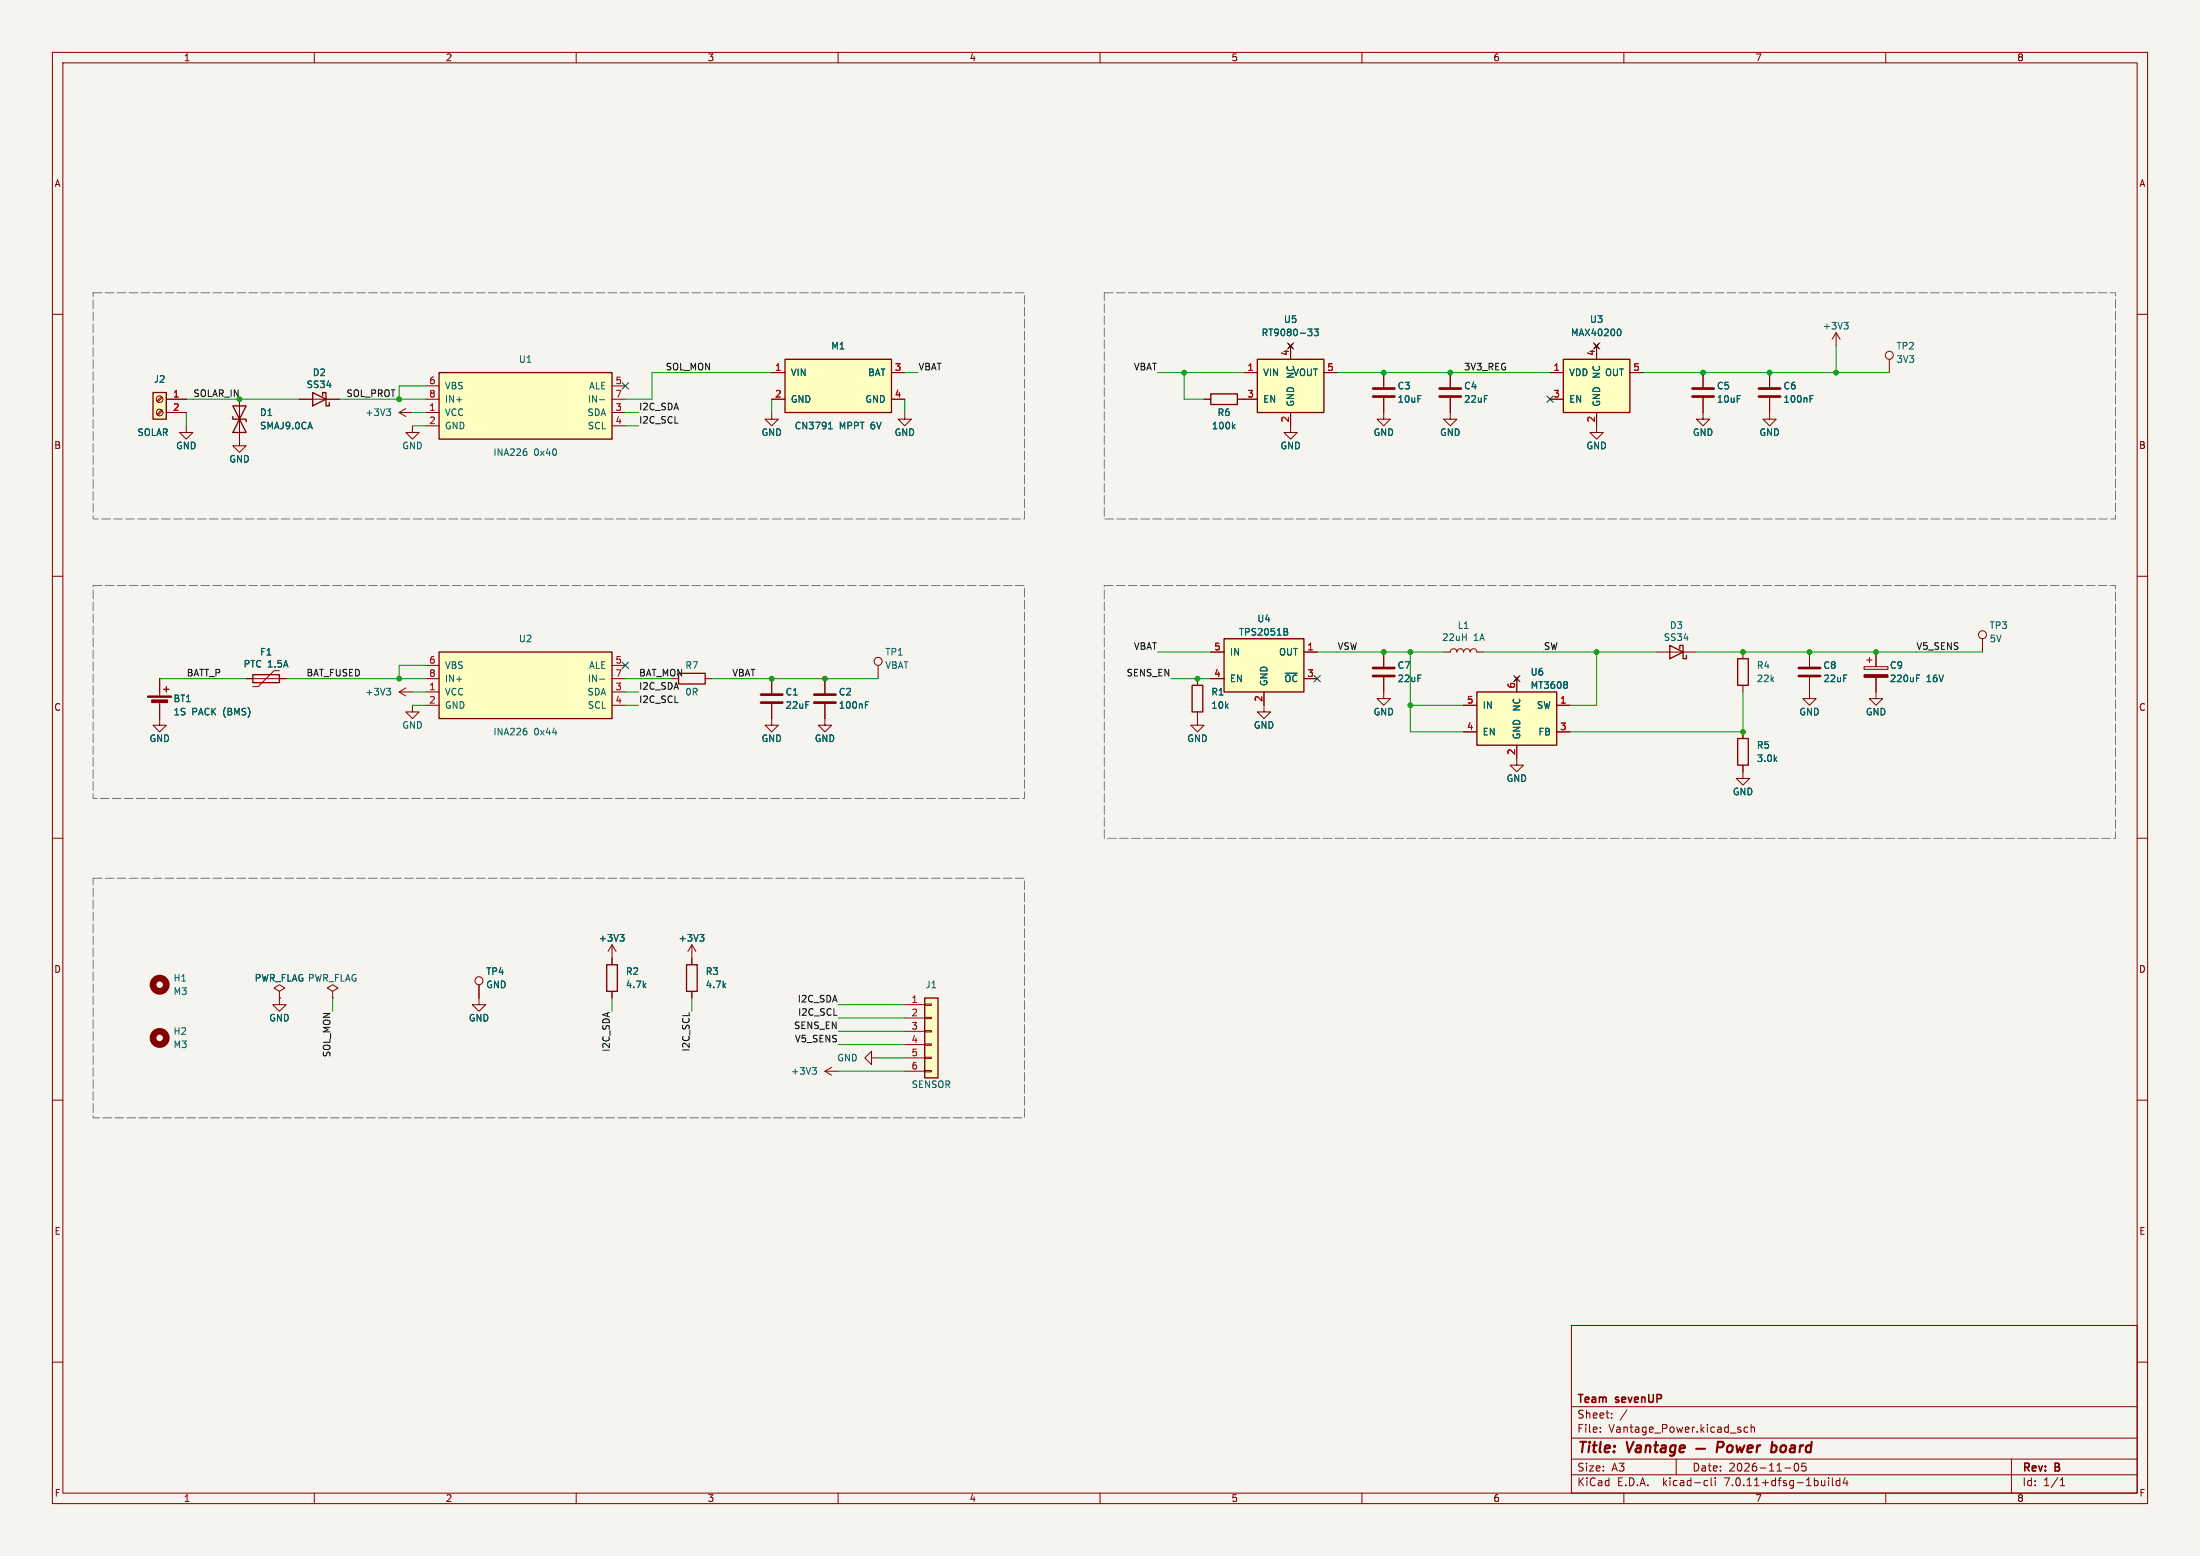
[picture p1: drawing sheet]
<svg xmlns="http://www.w3.org/2000/svg" width="420mm" height="297mm" viewBox="0 0 420 297" stroke-linecap="round" stroke-linejoin="round" font-family="sans-serif">
<path d="M0 0h420v297h-420z" fill="#f5f4ef" stroke="#f5f4ef" stroke-width=".19"/>
<g fill="none" stroke="#840000" stroke-width=".19">
<path d="M10 10h400v277h-400zM12 12h396v273h-396zM60 10v2M110 10v2M160 10v2M210 10v2M260 10v2M310 10v2M360 10v2M10 60h2M408 60h2M30.8 78.2l-.8 .9"/>
<path d="M30.8 75.7l-.8 .8M31 78.4l-.9 .8M31 75.9l-.9 .8M31.7 78.7h3.9M31.7 76.2h3.9M45.7 76.2v8.9h1.3l-1.3 1.3-1.3-1.3h1.3M57.1 76.2h7.7M76.2 78.7l1.3 .8M76.2 78.7h2.5M77.5 78l-1.3 .7M81.3 78.7h2.5M81.3 76.2h2.5"/>
<path d="M81.3 73.7h2.5M116.8 78.7h2.6M116.8 76.2h2.6M116.8 73.7h2.6M147.3 78.7v1.3h1.3l-1.3 1.3-1.3-1.3h1.3M147.3 76.2h2.6M147.3 71.1h2.6M170.2 76.2h2.5M170.2 71.1h2.5M172.7 78.7v1.3h1.3l-1.3 1.3-1.3-1.3h1.3M229.9 76.2h1.2M236.2 76.2h3.8"/>
<path d="M237.5 71.1h2.5M246 65.7l.8 .7M246.4 78.7v3.9h1.2l-1.2 1.2-1.3-1.2h1.3M246.4 66v2.6M246.8 65.7l-.8 .7M252.7 71.1h2.6M264.2 75.9v4.1h1.2l-1.2 1.3-1.3-1.3h1.3M264.2 71.1v2.8M276.9 75.9v4.1h1.2l-1.2 1.3-1.3-1.3h1.3M276.9 71.1v2.8M295.9 76.2h2.5M295.9 71.1h2.5"/>
<path d="M304.4 65.7l.8 .7M304.8 78.7v3.9h1.3l-1.3 1.2-1.3-1.2h1.3M304.8 66v2.6M305.2 65.7l-.8 .7M311.1 71.1h2.6M325.1 75.9v4.1h1.3l-1.3 1.3-1.3-1.3h1.3M325.1 71.1v2.8M337.8 75.9v4.1h1.3l-1.3 1.3-1.3-1.3h1.3M337.8 71.1v2.8M350.5 63.5v2.5M350.5 63.5l-.7 1.3M350.5 63.5l.8 1.3"/>
<path d="M360.7 68.6v2.5M35.6 81.3v1.3h1.2l-1.2 1.2-1.3-1.2h1.3M78.7 81.3v1.3h1.3l-1.3 1.2-1.2-1.2h1.2M81.3 81.3h2.5M116.8 81.3h2.6M10 110h2M408 110h2M30.5 133.9v4.5h1.2l-1.2 1.3-1.3-1.3h1.3M30.5 129.5v3.3M47 129.5h7.6M53.3 128h-1l-3 3.1h-1M76.2 132.1l1.3 .7"/>
<path d="M76.2 132.1h2.5M77.5 131.3l-1.3 .8M78.7 134.6v1.3h1.3l-1.3 1.3-1.2-1.3h1.2M81.3 132.1h2.5M81.3 129.5h2.5M81.3 134.6h2.5M81.3 127h2.5M116.8 132.1h2.6M116.8 129.5h2.6M116.8 134.6h2.6M116.8 127h2.6M134.6 129.5h1.3"/>
<path d="M147.3 134.4v4h1.3l-1.3 1.3-1.3-1.3h1.3M147.3 129.5v2.8M157.5 134.4v4h1.2l-1.2 1.3-1.3-1.3h1.3M157.5 129.5v2.8M167.6 127v2.5M228.6 135.9v2.5h1.3l-1.3 1.3-1.3-1.3h1.3M228.6 129.5v1.3M231.1 124.5h2.6M231.1 129.5h2.6M241.3 132.1v3.8h1.3l-1.3 1.3-1.3-1.3h1.3M248.9 124.5h2.6M248.9 129.5h2.6"/>
<path d="M264.2 129.3v4.1h1.2l-1.2 1.2-1.3-1.2h1.3M264.2 124.5v2.8M275.6 124.5h1.3a.64 .64 0 0 1 .6-.7 .64 .64 0 0 1 .6 .7 .64 .64 0 0 1 .7-.7 .64 .64 0 0 1 .6 .7 .64 .64 0 0 1 .6-.7 .64 .64 0 0 1 .7 .7 .64 .64 0 0 1 .6-.7 .64 .64 0 0 1 .6 .7h1.3M279.4 134.6h2.5M279.4 139.7h2.5M289.2 129.2l.7 .7M289.6 129.5v2.6M289.9 129.2l-.7 .7M297.2 134.6h2.5M297.2 139.7h2.5M316.2 124.5h7.6M332.7 124.5v1.2"/>
<path d="M332.7 130.8v1.3M332.7 139.7v1.3M345.4 129.3v4.1h1.3l-1.3 1.2-1.2-1.2h1.2M345.4 124.5v2.8M355.9 127.3h4.5v.5h-4.5zM356.4 126h1M356.9 125.5v1M358.1 129.3v4.1h1.3l-1.3 1.2-1.2-1.2h1.2M358.1 124.5v2.8M378.5 121.9v2.6M10 160h2M289.6 142.2v3.9h1.2l-1.2 1.2-1.3-1.2h1.3"/>
<path d="M332.7 146.1v2.5h1.3l-1.3 1.3-1.2-1.3h1.2M408 160h2M53.3 190.5v1.3h1.3l-1.3 1.2-1.2-1.2h1.2M53.3 189.2l1.1-.6-1.1-.6-1 .6 1 .6v1.3M53.3 190.5h.1M63.5 189.2l1-.6-1-.6-1 .6 1 .6v1.3M63.5 190.5h.1M91.4 188v3.8h1.3l-1.3 1.2-1.2-1.2h1.2M116.8 180.3l-.7 1.3M116.8 180.3v3.9M116.8 189.2v1.3M116.8 180.3l.8 1.3"/>
<path d="M132.1 180.3v3.9M132.1 189.2v1.3M132.1 180.3l-.8 1.3M132.1 180.3l.7 1.3M172.7 191.8h3.8M172.7 194.3h3.8M172.7 196.9h3.8M172.7 199.4h3.8M176.5 199.3h1.3v.2h-1.3zM176.5 196.7h1.3v.3h-1.3zM176.5 194.2h1.3v.2h-1.3zM176.5 191.6h1.3v.3h-1.3z"/>
<path d="M10 210h2M157.5 204.5h2.5M157.5 204.5l1.2 .7M158.7 203.7l-1.2 .8M166.4 201.9v-1.2l-1.3 1.2 1.3 1.3v-1.3h1.2M172.7 201.9h3.8M172.7 204.5h3.8M176.5 204.3h1.3v.3h-1.3zM176.5 201.8h1.3v.3h-1.3zM408 210h2M10 260h2M300 253h108v32h-108z"/>
<path d="M408 260h2M300 278.5h108M300 274.5h108M300 268.5h108M305.5 273.2v.2M305.5 272.5v.1M307.7 270.5v.2M307.7 269.8v.1M310.6 269.1l-1.3 1.9M320 278.5v3M333.7 272.5l-.5-.1-.3 .3 .2 .6h.6M334.3 272.5l.2-.1 .4 .1v.9"/>
<path d="M334.3 271.9v1.5M342.7 279.4l.2-.1a.8 .8 0 0 1 .5 .7 .8 .8 0 0 1-.5 .8 1 1 0 0 1-.2-1.4zM344.7 279.3h-.7l-.1 .7 .3-.1h.5l.1 .2-.1 .5-.2 .2-.6-.2M384 278.5v6.5M60 285v2M110 285v2M160 285v2M210 285v2M260 285v2M300 281.5h108M310 285v2M325.6 282.6l.4 .1"/>
<path d="M326 283.5l-.4 .1M326.7 282.1v1.3l.2 .2M327.4 282.1v.1M327.4 282.6v1M340.7 280.2h1.2M349.1 282.1v.1M349.1 282.6v1M349.8 282.1v1.3l.2 .2M351.2 282.7l-.4-.1-.3 .3 .2 .6h.5M351.2 282.1v1.5M352.2 282l-.3 1.1h.9M352.6 282.6v1"/>
<path d="M360 285v2M393.3 283.6h.9M393.3 282.5l.4-.4v1.5"/>
<circle cx="30.5" cy="78.7" r=".63"/>
<circle cx="30.5" cy="76.2" r=".63"/>
<circle cx="360.7" cy="67.8" r=".76"/>
<circle cx="167.6" cy="126.2" r=".76"/>
<circle cx="378.5" cy="121.2" r=".76"/>
<circle cx="91.4" cy="187.2" r=".76"/>
</g>
<path d="M323.8 276.5h1.7M327.8 276.3h.8a.55 .55 0 0 0 .4-.5 .55 .55 0 0 0-.3-.6h-.7l-.3 2M329.9 276.1a.52 .52 0 0 1 .5-.2 .52 .52 0 0 1 .4 .4l-.1 .5a.55 .55 0 0 1-.5 .4 .55 .55 0 0 1-.5-.4zM331.5 275.9l.2 1.3 .5-.9 .3 .9 .5-1.3M333.6 276.5l1-.2-.1-.3h-.7l-.2 .9 .2 .3 .6-.1M335.5 275.9l-.2 1.3M336.1 275.9l-.4 .1-.2 .3M338.3 276h.7l.2 .3-.1 .5a.66 .66 0 0 1-1 .3M338.3 275.2l-.2 2" fill="none" stroke="#840000" stroke-width=".4"/>
<g fill="#ffffc2" stroke="#ffffc2" stroke-width=".19">
<path d="M176.5 190.5h2.6v15.2h-2.6z"/>
<path d="M29.2 74.9h2.5v5.1h-2.5z"/>
<path d="M149.9 68.6h20.3v10.1h-20.3z"/>
<path d="M83.8 71.1h33v12.7h-33z"/>
<path d="M233.7 121.9h15.2v10.2h-15.2z"/>
<path d="M83.8 124.5h33v12.7h-33z"/>
<path d="M298.4 68.6h12.7v10.1h-12.7z"/>
<path d="M240 68.6h12.7v10.1h-12.7z"/>
<path d="M281.9 132.1h15.3v10.1h-15.3z"/>
</g>
<g fill="none" stroke="#840000" stroke-width=".25">
<path d="M29.2 74.9h2.5v5.1h-2.5zM44.4 79.5v.5h2.6v.5M44.4 77.5h2.6l-2.6 5.1h2.6zM59.7 74.9l2.5 1.3-2.5 1.3zM61.6 75.6v-.7h.6v2.6h.7v-.7M83.8 71.1h33v12.7h-33zM149.9 68.6h20.3v10.1h-20.3zM231.1 75.2h5.1v2h-5.1zM240 68.6h12.7v10.1h-12.7zM298.4 68.6h12.7v10.1h-12.7zM31.2 131.6h1.1M31.7 131.1v1"/>
<path d="M48.3 128.8h5v1.5h-5zM83.8 124.5h33v12.7h-33zM129.5 128.5h5.1v2.1h-5.1zM227.6 130.8h2v5.1h-2zM233.7 121.9h15.2v10.2h-15.2zM281.9 132.1h15.3v10.1h-15.3zM318.8 123.2l2.5 1.3-2.5 1.2zM320.7 123.8v-.6h.6v2.5h.6v-.6M331.7 125.7h2.1v5.1h-2.1zM331.7 141h2.1v5.1h-2.1zM115.8 184.2h2.1v5h-2.1zM131.1 184.2h2v5h-2z"/>
<path d="M176.5 190.5h2.6v15.2h-2.6z"/>
</g>
<g fill="none" stroke="#006464" stroke-width=".19">
<path d="M73.8 78h.8l-.4 .5M74.3 78.5l.3 .3v.3l-.3 .2M114.5 76.3h.9M249.7 62.8h.8l-.5 .5 .4 .1 .1 .4-.3 .3h-.3M250.9 62.8h.8l-.5 .5 .4 .1v.6l-.2 .1-.5-.1M309 62.8a.68 .68 0 0 1 .5 .6 .68 .68 0 0 1-.5 .7M345.6 76.1h.4M345.6 75.5h.6M352 61.5h.8l-.4 .5M352.6 62l.2 .3v.3l-.2 .2M100.5 86.2l.1 .2-.1 .5M158.2 81.9h.7"/>
<path d="M158.3 80.9l.2-.3v1.3M235.4 81.4l.4 .5M235.8 81l-.5 .5M245.1 120l.6 .1 .1 .2-.3 .3M73.8 131.4h.8l-.4 .5M74.3 131.9l.3 .2v.3l-.3 .3M100.5 139.6l.1 .1-.1 .5M114.5 129.6h.9M165.2 134.5h.4M165.2 133.9h.6M245.1 120.6h.4M245.5 120.6l.3 .2v.3l-.7 .1"/>
<path d="M299.1 130.2l.1 .2-.1 .2M299.1 130.7l.1 .2-.1 .4M365.9 129.5h.4M365.9 128.8h.6M118.4 178.4h.7l-.4 .5M118.9 178.9l.2 .2v.3l-.2 .2M133.6 178.4h.8l-.4 .5M134.1 178.9l.3 .2v.3l-.3 .2M155.1 203.8h.8l-.5 .5M155.6 204.3l.3 .2v.3l-.3 .2"/>
</g>
<g fill="none" stroke="#840000" stroke-width="1.3">
<circle cx="30.5" cy="198.1" r="1.27"/>
<circle cx="30.5" cy="188" r="1.27"/>
</g>
<g fill="#840000" stroke="#840000" stroke-width=".19">
<path d="M28.2 132.8h4.6v.3h-4.6z"/>
<path d="M29 133.6h3v.5h-3z"/>
<path d="M355.9 128.8h4.5v.5h-4.5z"/>
</g>
<g fill="none" stroke="#840000" stroke-width=".51">
<path d="M262.1 75.7h4.1M262.1 74.2h4.1M274.8 75.7h4.1M274.8 74.2h4.1M323.1 75.7h4.1M323.1 74.2h4.1M335.8 75.7h4.1M335.8 74.2h4.1M145.3 134.1h4.1M145.3 132.6h4.1M155.4 134.1h4.1M155.4 132.6h4.1"/>
<path d="M262.1 129h4.1M262.1 127.5h4.1M343.4 129h4.1M343.4 127.5h4.1"/>
</g>
<path d="M17.8 55.9h177.8v43.2h-177.8v-43.2M210.8 55.9h193.1v43.2h-193.1v-43.2M17.8 111.8h177.8v40.6h-177.8v-40.6M210.8 111.8h193.1v48.2h-193.1v-48.2M17.8 167.6h177.8v45.8h-177.8v-45.8" fill="none" stroke="#787878" stroke-width=".19" stroke-dasharray="1.7 .6"/>
<g fill="none" stroke="#009600" stroke-width=".19">
<path d="M35.6 76.2h21.5M35.6 78.7v2.6M64.8 76.2h16.5M78.7 78.7h2.6M81.3 73.7h-5.1v2.5M119.4 78.7h2.5M147.3 71.1h-22.8v5.1h-5.1M147.3 76.2v2.5M172.7 71.1h2.6M172.7 76.2v2.5M221 71.1h16.5M226.1 71.1v5.1h3.8"/>
<path d="M255.3 71.1h40.6M313.7 71.1h47M350.5 66v5.1M78.7 81.3h2.6M119.4 81.3h2.5M30.5 129.5h16.5M54.6 129.5h26.7M78.7 132.1h2.6M78.7 134.6h2.6M81.3 127h-5.1v2.5M119.4 132.1h2.5M119.4 134.6h2.5"/>
<path d="M119.4 129.5h8.9M135.9 129.5h31.7M221 124.5h10.1M223.5 129.5h7.6M251.5 124.5h24.1M269.2 134.6h10.2M269.2 124.5v15.2h10.2M283.2 124.5h33M304.8 124.5v10.1h-5.1M323.8 124.5h54.7M332.7 132.1v7.6h-33M63.5 190.5v2.5"/>
<path d="M116.8 190.5v2.5M132.1 190.5v2.5M160 199.4h12.7M160 196.9h12.7M160 194.3h12.7M160 191.8h12.7M160 204.5h12.7M167.6 201.9h5.1"/>
</g>
<g fill="none" stroke="#000084" stroke-width=".19">
<path d="M118.8 73.1l1.2 1.2M120 73.1l-1.2 1.2M245.8 65.4l1.2 1.2M247 65.4l-1.2 1.2M295.3 75.6l1.2 1.2M296.5 75.6l-1.2 1.2M304.2 65.4l1.2 1.2M305.4 65.4l-1.2 1.2M118.8 126.4l1.2 1.2M120 126.4l-1.2 1.2M250.9 128.9l1.2 1.2M252.1 128.9l-1.2 1.2"/>
<path d="M289 128.9l1.2 1.2M290.2 128.9l-1.2 1.2"/>
</g>
<g fill="#009600" stroke="#009600" stroke-width=".19">
<circle cx="304.8" cy="124.5" r=".46"/>
<circle cx="358.1" cy="124.5" r=".46"/>
<circle cx="345.4" cy="124.5" r=".46"/>
<circle cx="332.7" cy="124.5" r=".46"/>
<circle cx="332.7" cy="139.7" r=".46"/>
<circle cx="350.5" cy="71.1" r=".46"/>
<circle cx="325.1" cy="71.1" r=".46"/>
<circle cx="337.8" cy="71.1" r=".46"/>
<circle cx="76.2" cy="129.5" r=".46"/>
<circle cx="264.2" cy="71.1" r=".46"/>
<circle cx="228.6" cy="129.5" r=".46"/>
<circle cx="269.2" cy="134.6" r=".46"/>
<circle cx="269.2" cy="124.5" r=".46"/>
<circle cx="264.2" cy="124.5" r=".46"/>
<circle cx="226.1" cy="71.1" r=".46"/>
<circle cx="276.9" cy="71.1" r=".46"/>
<circle cx="157.5" cy="129.5" r=".46"/>
<circle cx="147.3" cy="129.5" r=".46"/>
<circle cx="45.7" cy="76.2" r=".46"/>
<circle cx="76.2" cy="76.2" r=".46"/>
</g>
<g font-size="2.8" fill="#840000">
<text x="301" y="277.9">Title:</text>
<text x="310.6" y="277.9">Vantage</text>
<text x="340.6" y="277.9">board</text>
</g>
<g font-size="2.1" fill="#840000">
<text x="301" y="268.2">Team</text>
<text x="308.5" y="268.2">sevenUP</text>
<text x="301" y="273.7">File:</text>
<text x="301" y="271">Sheet:</text>
<text x="307.1" y="273.7">Vantage_Power.kicad_sch</text>
<text x="301" y="281.1">Size:</text>
<text x="307.6" y="281.1">A3</text>
<text x="323" y="281.1">Date:</text>
<text x="330" y="281.1">2026-11-05</text>
<text x="386" y="281.3">Rev:</text>
<text x="392.4" y="281.3">B</text>
<text x="301" y="283.9">KiCad</text>
<text x="308.7" y="283.9">E.D.A.</text>
<text x="317.6" y="283.9">kicad-cli</text>
<text x="329.5" y="283.9">7.0.11+dfsg-1build4</text>
<text x="386" y="283.9">Id:</text>
<text x="390.1" y="283.9">1/1</text>
</g>
<g font-size="1.8" fill="#840000">
<text x="35" y="11.9">1</text>
<text x="85" y="11.9">2</text>
<text x="135" y="11.9">3</text>
<text x="185" y="11.9">4</text>
<text x="235" y="11.9">5</text>
<text x="285" y="11.9">6</text>
<text x="335" y="11.9">7</text>
<text x="385" y="11.9">8</text>
<text x="10.3" y="35.9">A</text>
<text x="408.3" y="35.9">A</text>
<text x="10.3" y="85.9">B</text>
<text x="408.2" y="85.9">B</text>
<text x="10.3" y="135.9">C</text>
<text x="408.2" y="135.9">C</text>
<text x="10.3" y="185.9">D</text>
<text x="408.2" y="185.9">D</text>
<text x="10.3" y="235.9">E</text>
<text x="408.3" y="235.9">E</text>
<text x="10.3" y="285.9">F</text>
<text x="35" y="286.9">1</text>
<text x="85" y="286.9">2</text>
<text x="135" y="286.9">3</text>
<text x="185" y="286.9">4</text>
<text x="235" y="286.9">5</text>
<text x="285" y="286.9">6</text>
<text x="335" y="286.9">7</text>
<text x="385" y="286.9">8</text>
<text x="408.3" y="285.9">F</text>
</g>
<g font-size="1.8" fill="#006464">
<text x="240.7" y="64.4">RT9080-33</text>
<text x="245" y="61.8">U5</text>
<text x="299.8" y="64.4">MAX40200</text>
<text x="303.4" y="61.8">U3</text>
<text x="347.9" y="63.1">+3V3</text>
<text x="59.6" y="72">D2</text>
<text x="99" y="69.4">U1</text>
<text x="150.9" y="72">VIN</text>
<text x="158.6" y="66.9">M1</text>
<text x="165.6" y="72">BAT</text>
<text x="241" y="72">VIN</text>
<text x="246.8" y="72">VOUT</text>
<text x="299.5" y="72">VDD</text>
<text x="306.3" y="72">OUT</text>
<text x="362" y="66.9">TP2</text>
<text x="362" y="69.4">3V3</text>
<text x="29.3" y="73.3">J2</text>
<text x="58.4" y="74.3">SS34</text>
<text x="84.8" y="74.5">VBS</text>
<text x="84.8" y="77.1">IN+</text>
<text x="112.1" y="77.1">IN-</text>
<text x="112.4" y="74.5">ALE</text>
<text x="150.9" y="77.1">GND</text>
<text x="165.1" y="77.1">GND</text>
<text x="241" y="77.1">EN</text>
<text x="247.2" y="77.7" transform="rotate(-90 247.2 77.7)">GND</text>
<text x="247.2" y="72.4" transform="rotate(-90 247.2 72.4)">NC</text>
<text x="266.7" y="74.5">C3</text>
<text x="266.7" y="77.1">10uF</text>
<text x="279.4" y="74.5">C4</text>
<text x="279.4" y="77.1">22uF</text>
<text x="299.5" y="77.1">EN</text>
<text x="305.7" y="77.7" transform="rotate(-90 305.7 77.7)">GND</text>
<text x="305.7" y="72.4" transform="rotate(-90 305.7 72.4)">NC</text>
<text x="327.7" y="74.5">C5</text>
<text x="327.7" y="77.1">10uF</text>
<text x="340.4" y="74.5">C6</text>
<text x="340.4" y="77.1">100nF</text>
<text x="26.1" y="83.4">SOLAR</text>
<text x="49.5" y="79.6">D1</text>
<text x="49.5" y="82.1">SMAJ9.0CA</text>
<text x="69.6" y="79.6">+3V3</text>
<text x="84.8" y="79.6">VCC</text>
<text x="84.8" y="82.1">GND</text>
<text x="112.1" y="79.6">SDA</text>
<text x="112.1" y="82.1">SCL</text>
<text x="145.3" y="83.4">GND</text>
<text x="151.6" y="82.1">CN3791</text>
<text x="160.2" y="82.1">MPPT 6V</text>
<text x="170.7" y="83.4">GND</text>
<text x="231.2" y="82.1">100k</text>
<text x="232.3" y="79.6">R6</text>
<text x="262.1" y="83.4">GND</text>
<text x="274.8" y="83.4">GND</text>
<text x="323.1" y="83.4">GND</text>
<text x="335.8" y="83.4">GND</text>
<text x="33.5" y="86">GND</text>
<text x="43.7" y="88.5">GND</text>
<text x="76.7" y="86">GND</text>
<text x="94.1" y="87.2">INA226</text>
<text x="101.9" y="87.2">0x40</text>
<text x="244.3" y="86">GND</text>
<text x="302.8" y="86">GND</text>
<text x="239.9" y="119">U4</text>
<text x="49.5" y="125.3">F1</text>
<text x="99" y="122.8">U2</text>
<text x="168.9" y="125.3">TP1</text>
<text x="234.7" y="125.3">IN</text>
<text x="236.4" y="121.5">TPS2051B</text>
<text x="244.1" y="125.3">OUT</text>
<text x="275.2" y="122.5">22uH</text>
<text x="278.2" y="120.2">L1</text>
<text x="281.3" y="122.5">1A</text>
<text x="317.5" y="122.5">SS34</text>
<text x="318.7" y="120.2">D3</text>
<text x="379.7" y="120.2">TP3</text>
<text x="379.7" y="122.8">5V</text>
<text x="46.4" y="127.6">PTC 1.5A</text>
<text x="84.8" y="127.9">VBS</text>
<text x="84.8" y="130.4">IN+</text>
<text x="112.1" y="130.4">IN-</text>
<text x="112.4" y="127.9">ALE</text>
<text x="130.7" y="127.9">R7</text>
<text x="168.9" y="127.9">VBAT</text>
<text x="234.7" y="130.4">EN</text>
<text x="242.2" y="131.1" transform="rotate(-90 242.2 131.1)">GND</text>
<text x="245.1" y="130.4">~{OC}</text>
<text x="266.7" y="127.9">C7</text>
<text x="266.7" y="130.4">22uF</text>
<text x="292.1" y="129.1">U6</text>
<text x="292.1" y="131.7">MT3608</text>
<text x="335.3" y="127.9">R4</text>
<text x="335.3" y="130.4">22k</text>
<text x="348" y="127.9">C8</text>
<text x="348" y="130.4">22uF</text>
<text x="360.7" y="127.9">C9</text>
<text x="360.7" y="130.4">220uF</text>
<text x="367.7" y="130.4">16V</text>
<text x="33" y="134.2">BT1</text>
<text x="33" y="136.8">1S</text>
<text x="36.6" y="136.8">PACK</text>
<text x="42.7" y="136.8">(BMS)</text>
<text x="69.6" y="132.9">+3V3</text>
<text x="84.8" y="132.9">VCC</text>
<text x="84.8" y="135.5">GND</text>
<text x="112.1" y="132.9">SDA</text>
<text x="112.1" y="135.5">SCL</text>
<text x="130.7" y="132.9">0R</text>
<text x="149.9" y="132.9">C1</text>
<text x="149.9" y="135.5">22uF</text>
<text x="160" y="132.9">C2</text>
<text x="160" y="135.5">100nF</text>
<text x="231.1" y="132.9">R1</text>
<text x="231.1" y="135.5">10k</text>
<text x="262.1" y="136.8">GND</text>
<text x="283" y="135.5">IN</text>
<text x="290.4" y="135.9" transform="rotate(-90 290.4 135.9)">NC</text>
<text x="293.3" y="135.5">SW</text>
<text x="343.4" y="136.8">GND</text>
<text x="356.1" y="136.8">GND</text>
<text x="28.4" y="141.8">GND</text>
<text x="76.7" y="139.3">GND</text>
<text x="94.1" y="140.6">INA226</text>
<text x="101.9" y="140.6">0x44</text>
<text x="145.3" y="141.8">GND</text>
<text x="155.4" y="141.8">GND</text>
<text x="226.6" y="141.8">GND</text>
<text x="239.3" y="139.3">GND</text>
<text x="283" y="140.6">EN</text>
<text x="290.4" y="141.2" transform="rotate(-90 290.4 141.2)">GND</text>
<text x="293.6" y="140.6">FB</text>
<text x="335.3" y="143.1">R5</text>
<text x="287.5" y="149.5">GND</text>
<text x="335.3" y="145.6">3.0k</text>
<text x="330.7" y="152">GND</text>
<text x="114.2" y="179.9">+3V3</text>
<text x="129.4" y="179.9">+3V3</text>
<text x="33" y="190.1">M3</text>
<text x="33" y="187.6">H1</text>
<text x="48.5" y="187.6">PWR_FLAG PWR_FLAG</text>
<text x="48.5" y="187.6">PWR_FLAG</text>
<text x="92.7" y="186.3">TP4</text>
<text x="92.7" y="188.8">GND</text>
<text x="119.4" y="186.3">R2</text>
<text x="119.4" y="188.8">4.7k</text>
<text x="134.6" y="186.3">R3</text>
<text x="134.6" y="188.8">4.7k</text>
<text x="176.6" y="188.8">J1</text>
<text x="33" y="197.7">H2</text>
<text x="51.3" y="195.2">GND</text>
<text x="89.4" y="195.2">GND</text>
<text x="33" y="200.3">M3</text>
<text x="159.7" y="202.8">GND</text>
<text x="150.9" y="205.3">+3V3</text>
<text x="173.9" y="207.9">SENSOR</text>
</g>
<g font-size="1.8" fill="#0f0f0f">
<text x="127" y="70.8">SOL_MON</text>
<text x="175.3" y="70.8">VBAT</text>
<text x="216.4" y="70.8">VBAT</text>
<text x="279.4" y="70.8">3V3_REG</text>
<text x="36.8" y="75.9">SOLAR_IN</text>
<text x="66" y="75.9">SOL_PROT</text>
<text x="121.9" y="80.9">I2C_SCL</text>
<text x="121.9" y="78.4">I2C_SDA</text>
<text x="216.4" y="124.1">VBAT</text>
<text x="255.3" y="124.1">VSW</text>
<text x="294.6" y="124.1">SW</text>
<text x="365.8" y="124.1">V5_SENS</text>
<text x="35.6" y="129.2">BATT_P</text>
<text x="58.4" y="129.2">BAT_FUSED</text>
<text x="121.9" y="129.2">BAT_MON</text>
<text x="121.9" y="131.7">I2C_SDA</text>
<text x="139.7" y="129.2">VBAT</text>
<text x="215" y="129.2">SENS_EN</text>
<text x="121.9" y="134.3">I2C_SCL</text>
<text x="152.2" y="191.4">I2C_SDA</text>
<text x="151.5" y="196.5">SENS_EN</text>
<text x="152.3" y="194">I2C_SCL</text>
<text x="63.2" y="201.9" transform="rotate(-90 63.2 201.9)">SOL_MON</text>
<text x="116.5" y="200.9" transform="rotate(-90 116.5 200.9)">I2C_SDA</text>
<text x="131.7" y="200.8" transform="rotate(-90 131.7 200.8)">I2C_SCL</text>
<text x="151.7" y="199">V5_SENS</text>
</g>
<g font-size="1.8" fill="#a90000">
<text x="147.9" y="70.9">1</text>
<text x="170.7" y="70.9">3</text>
<text x="238.1" y="70.9">1</text>
<text x="246.1" y="68" transform="rotate(-90 246.1 68)">4</text>
<text x="253.3" y="70.9">5</text>
<text x="296.5" y="70.9">1</text>
<text x="304.5" y="68" transform="rotate(-90 304.5 68)">4</text>
<text x="311.7" y="70.9">5</text>
<text x="32.9" y="75.9">1</text>
<text x="81.8" y="73.4">6</text>
<text x="81.8" y="75.9">8</text>
<text x="117.4" y="73.4">5</text>
<text x="117.4" y="75.9">7</text>
<text x="147.9" y="75.9">2</text>
<text x="170.7" y="75.9">4</text>
<text x="238.1" y="75.9">3</text>
<text x="296.5" y="75.9">3</text>
<text x="32.9" y="78.5">2</text>
<text x="81.8" y="78.5">1</text>
<text x="81.8" y="81">2</text>
<text x="117.4" y="78.5">3</text>
<text x="117.4" y="81">4</text>
<text x="246.1" y="80.7" transform="rotate(-90 246.1 80.7)">2</text>
<text x="304.5" y="80.7" transform="rotate(-90 304.5 80.7)">2</text>
<text x="231.7" y="124.2">5</text>
<text x="249.5" y="124.2">1</text>
<text x="81.8" y="131.8">1</text>
<text x="81.8" y="126.7">6</text>
<text x="81.8" y="129.3">8</text>
<text x="117.4" y="131.8">3</text>
<text x="117.4" y="126.7">5</text>
<text x="117.4" y="129.3">7</text>
<text x="231.7" y="129.3">4</text>
<text x="249.5" y="129.3">3</text>
<text x="289.3" y="131.5" transform="rotate(-90 289.3 131.5)">6</text>
<text x="81.8" y="134.4">2</text>
<text x="117.4" y="134.4">4</text>
<text x="241" y="134.1" transform="rotate(-90 241 134.1)">2</text>
<text x="280" y="134.4">5</text>
<text x="297.7" y="134.4">1</text>
<text x="280" y="139.4">4</text>
<text x="297.7" y="139.4">3</text>
<text x="289.3" y="144.2" transform="rotate(-90 289.3 144.2)">2</text>
<text x="173.9" y="191.5">1</text>
<text x="173.9" y="194.1">2</text>
<text x="173.9" y="196.6">3</text>
<text x="173.9" y="199.1">4</text>
<text x="173.9" y="201.7">5</text>
<text x="173.9" y="204.2">6</text>
</g>
</svg>
